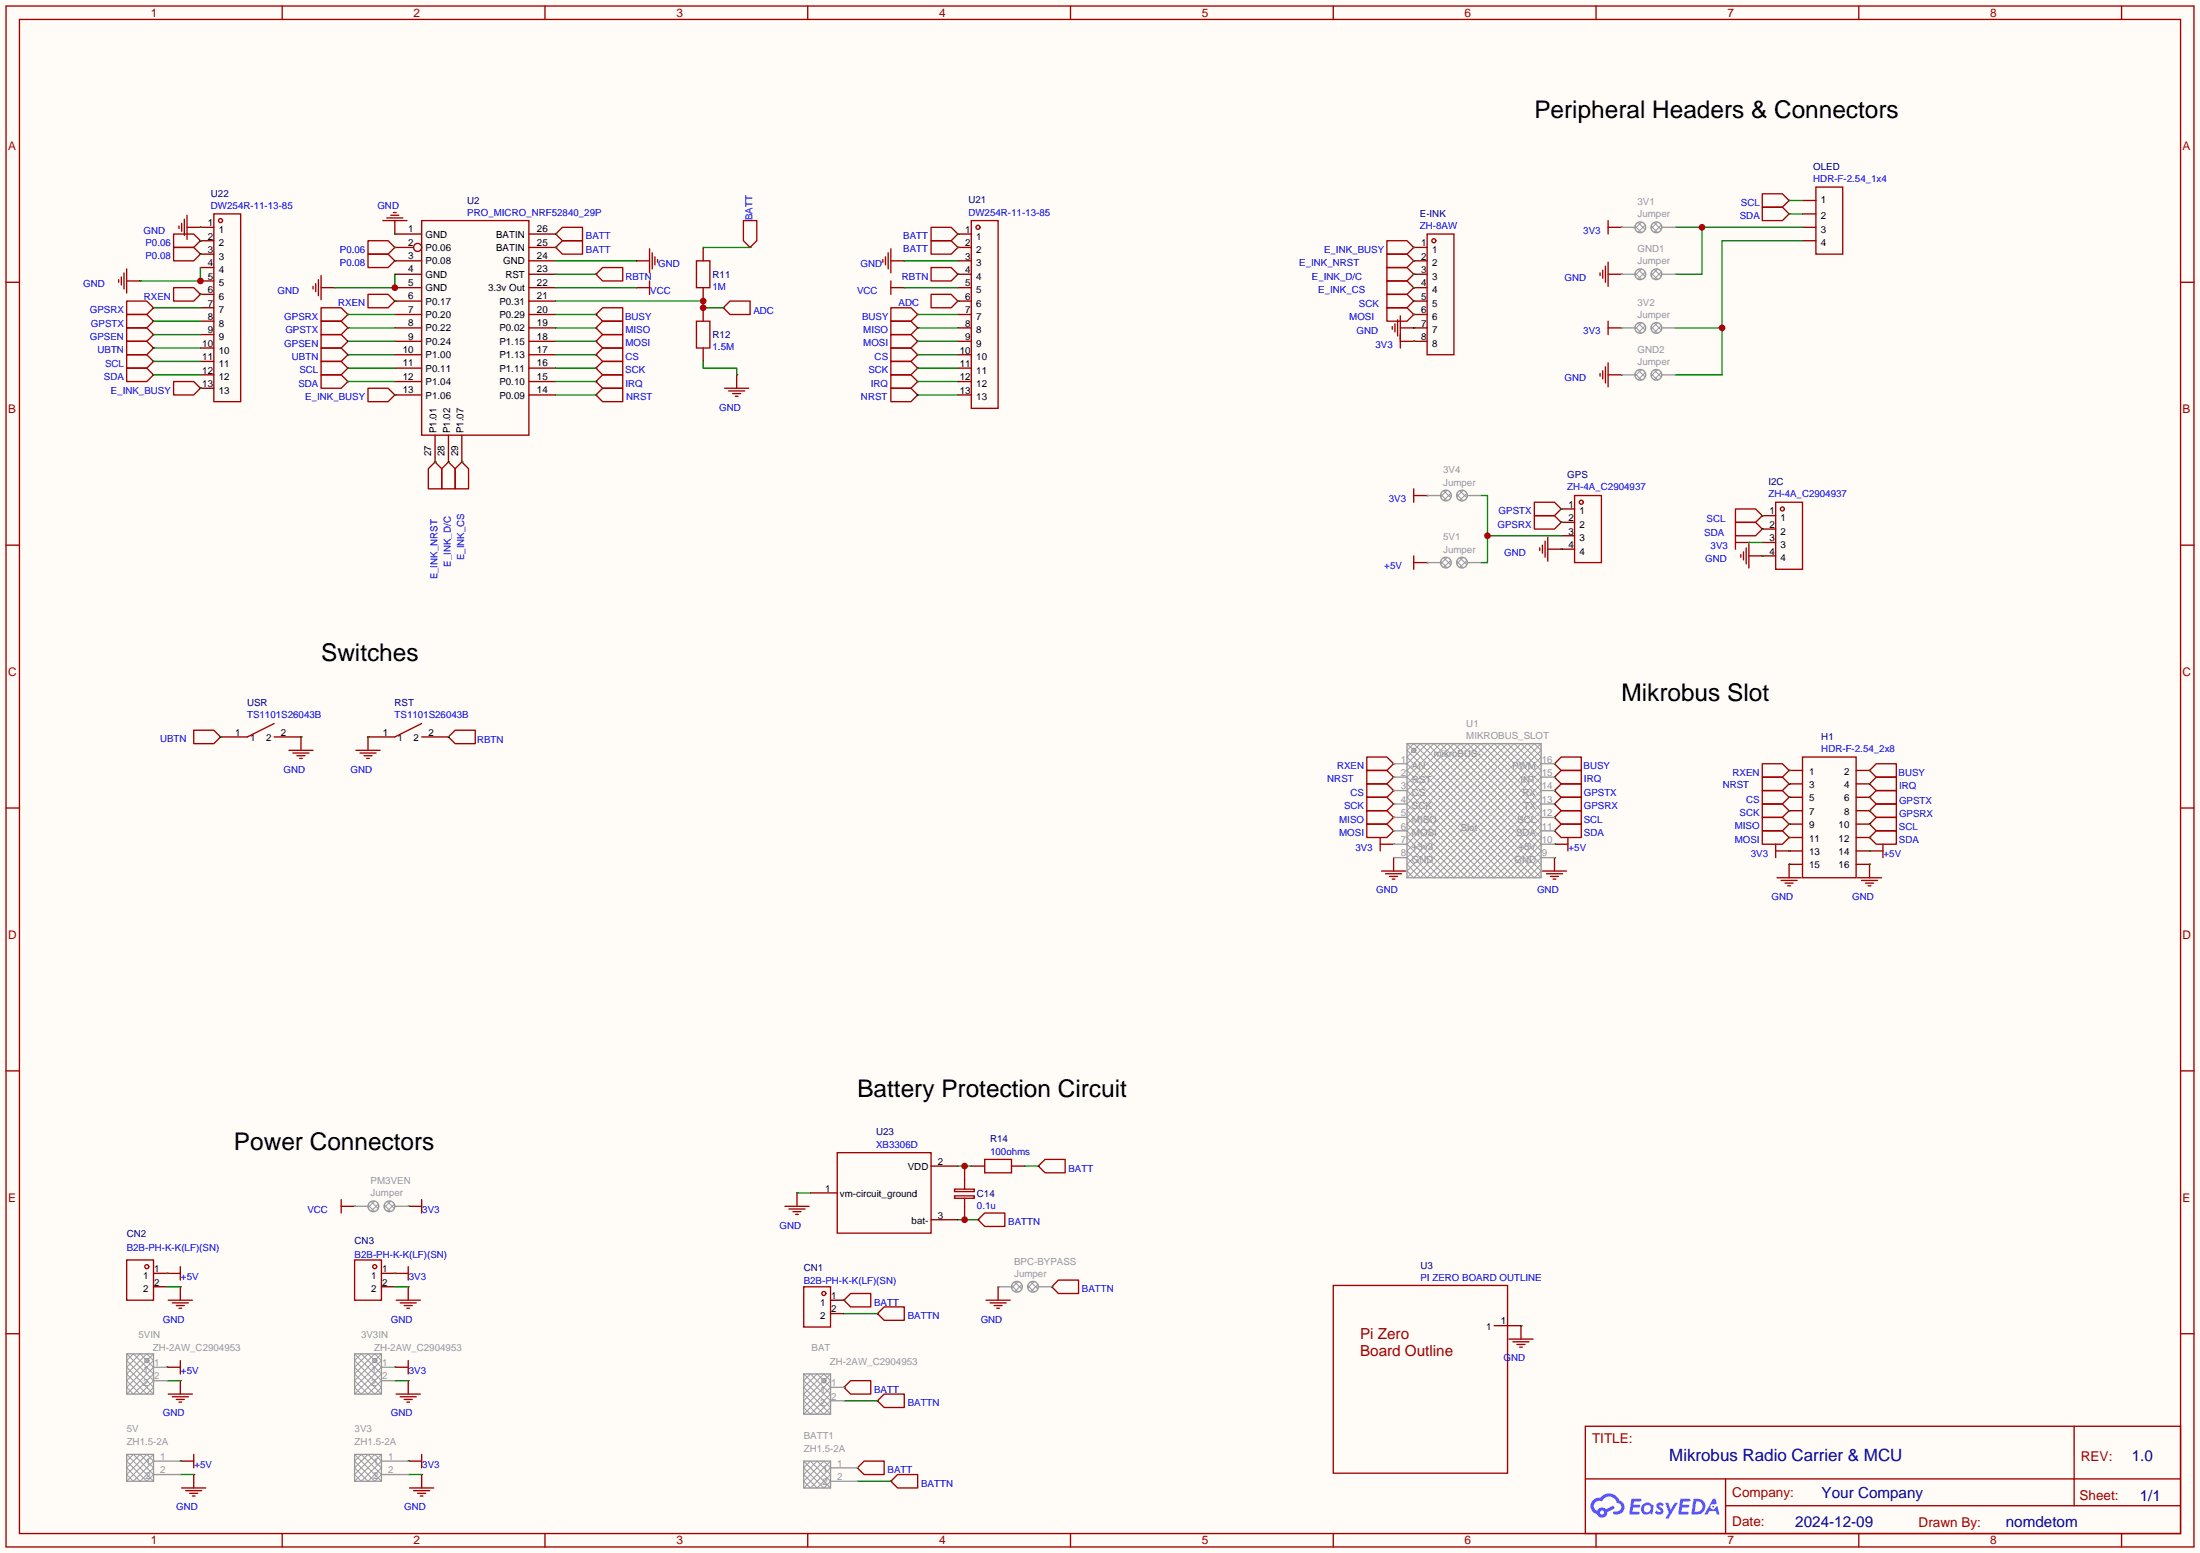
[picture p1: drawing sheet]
<svg xmlns="http://www.w3.org/2000/svg" width="417mm" height="294mm" viewBox="0 0 417 294" stroke-linecap="round" stroke-linejoin="round" font-family="sans-serif">
<path d="M0 0h416.8v294.1h-416.8z" fill="#fffcf7"/>
<g fill="none" stroke="#a10000" stroke-width=".25">
<path d="M1.1 1.1h414.6v291.9h-414.6zM3.7 3.7h409.4v286.7h-409.4zM53.5 1.1v2.6M103.3 1.1v2.6M153 1.1v2.6M202.8 1.1v2.6M252.6 1.1v2.6M302.4 1.1v2.6M352.2 1.1v2.6M402 1.1v2.6M1.1 53.5h2.6M413.1 53.5h2.6"/>
<path d="M1.1 103.3h2.6M413.1 103.3h2.6M1.1 153h2.6M413.1 153h2.6M1.1 202.8h2.6M413.1 202.8h2.6M1.1 252.6h2.6M413.1 252.6h2.6M300.4 270.1h112.7v20.3h-112.7zM393 270.1v15.1M53.5 290.4v2.6M103.3 290.4v2.6"/>
<path d="M153 290.4v2.6M202.8 290.4v2.6M252.6 290.4v2.6M300.4 280.1h112.6M302.4 290.4v2.6M326.9 285.2h86.1M326.9 280.1v10.2M352.2 290.4v2.6M402 290.4v2.6"/>
</g>
<g fill="#5487ff">
<path d="M314 284.7l.5-.1 .4 .1 .3 .2-.2 .4a.33 .33 0 0 0-.3-.2 .33 .33 0 0 0-.3 .1v.1a.86 .86 0 0 1 .7 .6 .86 .86 0 0 1-.3 .9l-.7 .1-.6-.4 .4-.4 .5 .3 .2-.1v-.2a.88 .88 0 0 1-.6-1.4z"/>
<path d="M315.5 284.6h.6l.4 1.3 .8-1.3h.6l-1.8 3h-.6l.7-1.1z"/>
<path d="M309.1 283.8h1.6l.3 .2-.1 .3-1.3 .1-.1 .6h1.1l.2 .3-.3 .2h-1.1l-.1 .8h1.2l.2 .3-.2 .2h-1.8z"/>
<path d="M318.4 283.8h1.6l.3 .2-.1 .3-1.3 .1-.1 .6h1.1l.2 .3-.3 .2h-1.1l-.1 .8h1.2l.1 .3-.1 .2h-1.9z"/>
<path d="M324.5 283.9h.5l.3 .8-.5 .3a.5 .5 0 0 0-.7 .2 .5 .5 0 0 0 .3 .7 .5 .5 0 0 0 .6-.5l.4-.2 .4 1.6h-.6l-.1-.6h-1.2l-.4 .6h-.6z"/>
<path d="M320.9 283.8l-.5 3h1a1.51 1.51 0 0 0 1.7-1.5 1.51 1.51 0 0 0-1.8-1.5zM321.4 284.4a1 1 0 0 1 1.1 1 1 1 0 0 1-1.2 .9h-.2z"/>
<path d="M311.3 284.9a1.11 1.11 0 0 0-.2 1.5 1.11 1.11 0 0 0 1.5 .3l.5 .1 .2-1.6-.1-.2h-.3a1.02 1.02 0 0 0-1.6-.1zM311.4 285.7a.67 .67 0 0 1 1.3 0 .67 .67 0 0 1-1.3 0z"/>
<path d="M301.8 284.1a1.58 1.58 0 0 0 .8 2.7 1.01 1.01 0 0 0 1.1 .6 1.01 1.01 0 0 0 .8-1l1.5-.7-.4-.6-1.3 .7a1.03 1.03 0 0 0-1.7 .3 1 1 0 0 1-.5-1.3 1 1 0 0 1 1.4-.4 1.49 1.49 0 0 1 1.5-.9 1.49 1.49 0 0 1 1.4 1.2 .82 .82 0 0 1 .7 1 .82 .82 0 0 1-1.2 .5 .31 .31 0 0 0-.3 .3 .31 .31 0 0 0 .3 .3 1.43 1.43 0 0 0 1.8-.9 1.43 1.43 0 0 0-.9-1.8 2.09 2.09 0 0 0-3.6-.4l-.9 .1zM303.1 286.5a.4 .4 0 0 1 .8 0 .4 .4 0 0 1-.8 0z"/>
<circle cx="324.6" cy="285.4" r=".19"/>
</g>
<g fill="none" stroke="#a10000" stroke-width=".25">
<path d="M333.9 36.7h3.8l1.3 1.3-1.3 1.2h-3.8zM333.9 39.2h3.8l1.3 1.3-1.3 1.3h-3.8zM344 35.4h5.1v12.7h-5.1zM22.5 53v.5M23 52.5v1.5M23.5 51.7v3M24 59.6h3.8l1.3 1.2-1.3 1.3h-3.8zM24 57h3.8l1.3 1.3-1.3 1.3h-3.8zM24 53.2h2.5M24 50.9v4.6M32.9 54.5h3.8l1.3 1.3-1.3 1.2h-3.8zM32.9 46.9h3.8l1.3 1.2-1.3 1.3h-3.8z"/>
<path d="M32.9 44.3h3.8l1.3 1.3-1.3 1.3h-3.8zM33.9 42.8v.5M34.4 42.3v1.5M34.9 41.5v3.1M35.4 43.1h2.6M35.4 40.8v4.5M40.5 40.5h5.1v35.6h-5.1zM59.3 54.2v.5M59.8 53.7v1.5M60.3 53v3M60.8 58.3h3.8l1.3 1.3-1.3 1.2h-3.8zM60.8 54.5h2.6"/>
<path d="M60.8 52.2v4.6M69.7 45.6h3.8l1.3 1.3-1.3 1.2h-3.8zM69.7 48.1h3.8l1.3 1.3-1.3 1.3h-3.8zM69.7 55.8h3.8l1.3 1.2-1.3 1.3h-3.8zM72.5 41.8h4.6M73.3 41.3h3M74 40.8h1.6M74.5 40.3h.6M74.8 41.8v2.5M79.9 41.8h20.3v40.6h-20.3zM105.3 44.3l1.3-1.2h3.8v2.5h-3.8zM106.6 45.6h3.8v2.5h-3.8l-1.3-1.2z"/>
<path d="M112.9 51.9l1.3-1.2h3.8v2.5h-3.8zM114.2 58.3h3.8v2.5h-3.8l-1.3-1.2zM120.5 54.5h2.6M120.5 49.4h2.6M123.1 47.1v4.6M123.1 53.2v2.6M123.6 47.9v3M124.1 48.6v1.6M124.6 49.1v.6M132 49.4h2.5v5.1h-2.5zM137 58.3l1.3-1.3h3.8v2.6h-3.8zM140.8 41.8h2.6v3.8l-1.3 1.3-1.3-1.3z"/>
<path d="M167.3 49.1v.6M167.8 48.6v1.6M168.3 47.9v3M168.8 58.3h3.8l1.3 1.3-1.3 1.2h-3.8zM168.8 54.5h2.5M168.8 47.1v4.6M168.8 53.2v2.6M168.8 49.4h2.5M176.4 55.8h3.8l1.3 1.2-1.3 1.3h-3.8zM176.4 45.6h3.8l1.3 1.3-1.3 1.2h-3.8zM176.4 50.7h3.8l1.3 1.2-1.3 1.3h-3.8zM176.4 43.1h3.8l1.3 1.2-1.3 1.3h-3.8z"/>
<path d="M184 41.8h5.1v35.5h-5.1zM262.8 45.6h3.8l1.2 1.3-1.2 1.2h-3.8zM262.8 48.1h3.8l1.2 1.3-1.2 1.3h-3.8zM262.8 50.7h3.8l1.2 1.2-1.2 1.3h-3.8zM262.8 53.2h3.8l1.2 1.3-1.2 1.3h-3.8zM262.8 55.8h3.8l1.2 1.2-1.2 1.3h-3.8zM262.8 58.3h3.8l1.2 1.3-1.2 1.2h-3.8zM265.3 59.8v6.1M270.4 44.3h5.1v22.9h-5.1zM303.1 51.7v.5M303.7 51.2v1.5M304.2 50.4v3.1"/>
<path d="M304.7 43.1h2.5M304.7 41.8v2.5M304.7 49.7v4.5M304.7 51.9h2.5M24 62.1h3.8l1.3 1.3-1.3 1.2h-3.8zM24 64.6h3.8l1.3 1.3-1.3 1.3h-3.8zM24 67.2h3.8l1.3 1.3-1.3 1.2h-3.8zM24 69.7h3.8l1.3 1.3-1.3 1.3h-3.8zM32.9 72.3h3.8l1.3 1.2-1.3 1.3h-3.8zM60.8 71h3.8l1.3 1.3-1.3 1.2h-3.8zM60.8 68.5h3.8l1.3 1.2-1.3 1.3h-3.8zM60.8 65.9h3.8l1.3 1.3-1.3 1.3h-3.8z"/>
<path d="M60.8 63.4h3.8l1.3 1.2-1.3 1.3h-3.8zM60.8 60.8h3.8l1.3 1.3-1.3 1.3h-3.8zM69.7 73.5h3.8l1.3 1.3-1.3 1.3h-3.8zM112.9 67.2l1.3-1.3h3.8v2.6h-3.8zM112.9 64.6l1.3-1.2h3.8v2.5h-3.8zM112.9 69.7l1.3-1.2h3.8v2.5h-3.8zM114.2 71h3.8v2.5h-3.8l-1.3-1.2zM114.2 73.5h3.8v2.6h-3.8l-1.3-1.3zM114.2 60.8h3.8v2.6h-3.8l-1.3-1.3zM132 60.8h2.5v5.1h-2.5zM137.3 73.5h4.6M138 74h3.1"/>
<path d="M138.8 74.5h1.5M139.3 75.1h.5M139.6 71v2.5M168.8 68.5h3.8l1.3 1.2-1.3 1.3h-3.8zM168.8 60.8h3.8l1.3 1.3-1.3 1.3h-3.8zM168.8 63.4h3.8l1.3 1.2-1.3 1.3h-3.8zM168.8 65.9h3.8l1.3 1.3-1.3 1.3h-3.8zM168.8 73.5h3.8l1.3 1.3-1.3 1.3h-3.8zM168.8 71h3.8l1.3 1.3-1.3 1.2h-3.8zM263.8 61.8v.6M264.3 61.3v1.6M264.8 60.6v3"/>
<path d="M265.3 64.6h2.5M265.3 62.1h2.5M303.1 70.7v.5M303.7 70.2v1.6M304.2 69.5v3M304.7 62.1h2.5M304.7 71h2.5M304.7 60.8v2.6M304.7 68.7v4.6M81.2 88.8l1.2-1.3 1.3 1.3v3.8h-2.5zM83.7 88.8l1.3-1.3 1.2 1.3v3.8h-2.5zM86.2 88.8l1.3-1.3 1.3 1.3v3.8h-2.6z"/>
<path d="M267.8 93.9h2.6M267.8 92.6v2.5M290.7 95.1h3.8l1.3 1.3-1.3 1.3h-3.8zM290.7 97.7h3.8l1.3 1.2-1.3 1.3h-3.8zM298.3 93.9h5.1v12.7h-5.1zM328.8 98.9h3.8l1.3 1.3-1.3 1.3h-3.8zM328.8 96.4h3.8l1.3 1.3-1.3 1.2h-3.8zM336.4 95.1h5.1v12.7h-5.1zM267.8 105.3v2.5M267.8 106.6h2.6M291.7 103.8v.5M292.2 103.3v1.5"/>
<path d="M292.7 102.5v3M293.2 104h2.6M293.2 101.7v4.6M328.8 102.7h2.5M328.8 101.5v2.5M329.8 105v.5M330.3 104.5v1.5M330.8 103.8v3M331.3 105.3h2.6M331.3 103v4.6M36.7 138.3h3.8l1.3 1.3-1.3 1.2h-3.8zM51.9 137l-5 2.6"/>
<path d="M57 139.6v2.5M69.7 139.6v2.5M79.9 137l-5.1 2.6M85 139.6l1.2-1.3h3.8v2.5h-3.8zM54.7 142.1h4.6M55.5 142.6h3M56.3 143.1h1.5M56.8 143.6h.5M67.4 142.1h4.6M68.2 142.6h3M69 143.1h1.5M69.5 143.6h.5"/>
<path d="M259 143.4h3.8l1.2 1.3-1.2 1.2h-3.8zM259 145.9h3.8l1.2 1.3-1.2 1.3h-3.8zM259 148.5h3.8l1.2 1.2-1.2 1.3h-3.8zM259 156.1h3.8l1.2 1.3-1.2 1.2h-3.8zM259 153.5h3.8l1.2 1.3-1.2 1.3h-3.8zM259 151h3.8l1.2 1.3-1.2 1.2h-3.8zM261.5 159.9h2.5M261.5 158.6v2.6M294.5 159.9h2.6M295.8 148.5h3.8v2.5h-3.8l-1.3-1.3zM295.8 151h3.8v2.5h-3.8l-1.3-1.2zM295.8 153.5h3.8v2.6h-3.8l-1.3-1.3z"/>
<path d="M295.8 156.1h3.8v2.5h-3.8l-1.3-1.2zM295.8 143.4h3.8v2.5h-3.8l-1.3-1.2zM295.8 145.9h3.8v2.6h-3.8l-1.3-1.3zM297.1 158.6v2.6M333.9 147.2h3.8l1.3 1.3-1.3 1.2h-3.8zM333.9 149.7h3.8l1.3 1.3-1.3 1.3h-3.8zM333.9 157.4h3.8l1.3 1.2-1.3 1.3h-3.8zM333.9 154.8h3.8l1.3 1.3-1.3 1.3h-3.8zM333.9 152.3h3.8l1.3 1.2-1.3 1.3h-3.8zM333.9 144.7h3.8l1.3 1.2-1.3 1.3h-3.8zM336.4 159.9v2.5M341.5 143.4h10.2v22.8h-10.2z"/>
<path d="M354.2 145.9l1.3-1.2h3.8v2.5h-3.8zM354.2 148.5l1.3-1.3h3.8v2.5h-3.8zM354.2 156.1l1.3-1.3h3.8v2.6h-3.8zM354.2 158.6l1.3-1.2h3.8v2.5h-3.8zM354.2 153.5l1.3-1.2h3.8v2.5h-3.8zM354.2 151l1.3-1.3h3.8v2.6h-3.8zM356.7 159.9v2.5M261.7 165h4.6M262.5 165.5h3.1M263.3 166h1.5M263.8 166.5h.5M264 162.4v2.6"/>
<path d="M292.2 165h4.6M293 165.5h3M293.8 166h1.5M294.3 166.5h.5M294.5 162.4v2.6M336.4 161.2h2.6M336.7 166.2h4.5M337.4 166.8h3.1M338.2 167.3h1.5M338.7 167.8h.5M339 163.7v2.5M351.9 166.2h4.6"/>
<path d="M352.7 166.8h3M353.4 167.3h1.6M353.9 167.8h.6M354.2 161.2h2.5M354.2 163.7v2.5M158.6 218.3h17.8v15.3h-17.8zM186.6 219.6h5v2.5h-5zM198 219.6h3.8v2.5h-3.8l-1.3-1.2zM64.6 228.5h2.6M64.6 227.2v2.5M77.3 228.5h2.6M79.9 227.2v2.5"/>
<path d="M148.7 228.5h4.6M149.5 229h3M150.2 229.5h1.6M150.7 230h.6M151 225.9v2.6M180.8 225.2h3.8v.5h-3.8zM180.8 226.5h3.8v.4h-3.8zM182.8 223.4v1.8M182.8 226.9v1.6M185.3 231l1.3-1.3h3.8v2.6h-3.8zM31.6 259h2.6M34.2 257.7v2.5"/>
<path d="M74.8 259h2.5M77.3 257.7v2.5M186.8 246.3h4.6M187.6 246.8h3M188.3 247.3h1.6M188.8 247.8h.6M189.1 243.7v2.6M200.5 242.4h3.8v2.6h-3.8l-1.2-1.3zM252.6 243.5h33v35.5h-33zM285.9 253.6h4.5M286.6 254.1h3.1M287.4 254.6h1.5"/>
<path d="M287.9 255.1h.5M288.2 251.1v2.5M31.9 264h4.5M32.6 264.5h3.1M33.4 265h1.5M33.9 265.6h.5M34.2 276.7h2.5M34.2 261.5v2.5M36.7 275.5v2.5M36.7 279.3v2.5M75.1 264h4.5M75.8 264.5h3.1"/>
<path d="M76.6 265h1.5M77.1 265.6h.5M77.3 276.7h2.6M77.3 261.5v2.5M79.9 275.5v2.5M79.9 279.3v2.5M159.9 262.8l1.3-1.3h3.8v2.5h-3.8zM162.4 278l1.3-1.3h3.8v2.6h-3.8zM166.2 265.3l1.3-1.3h3.8v2.6h-3.8zM34.4 281.8h4.6M35.2 282.3h3M35.9 282.8h1.6"/>
<path d="M36.4 283.3h.6M77.6 281.8h4.6M78.4 282.3h3M79.1 282.8h1.5M79.6 283.3h.5M168.8 280.5l1.3-1.2h3.8v2.5h-3.8z"/>
<circle cx="41.8" cy="41.8" r=".38"/>
<circle cx="185.3" cy="43.1" r=".38"/>
<circle cx="271.7" cy="45.6" r=".38"/>
<circle cx="299.6" cy="95.1" r=".38"/>
<circle cx="337.7" cy="96.4" r=".38"/>
</g>
<g fill="none" stroke="#870000" stroke-width=".25">
<path d="M339 38h.1M341.5 38h2.5M26.5 53.2h.1M29.1 58.3h.1M38 55.8h.1M38 48.1h.1M38 45.6h.1M38 43.1h.1M38 43.1h2.5M38 45.6h2.5M38 48.1h2.5M38 50.7h2.5"/>
<path d="M38 53.2h2.5M38 55.8h2.5M38 58.3h2.5M63.4 54.5h.1M65.9 59.6h.1M74.8 46.9h.1M74.8 49.4h.1M74.8 57h.1M74.8 44.3h.1M74.8 44.3h5.1M74.8 46.9h3.6M74.8 49.4h5.1"/>
<path d="M74.8 51.9h5.1M74.8 54.5h5.1M74.8 57h5.1M74.8 59.6h5.1M100.2 44.3h5.1M100.2 46.9h5.1M100.2 49.4h5.1M100.2 51.9h5.1M100.2 54.5h5.1M100.2 57h5.1M100.2 59.6h5.1M105.3 46.9h.1"/>
<path d="M105.3 44.3h.1M112.9 51.9h.1M112.9 59.6h.1M120.5 54.5h.1M120.5 49.4h.1M133.2 46.9v2.5M133.2 54.5v2.5M133.2 58.3v2.5M137 58.3h.1M142.1 46.9h.1M171.3 54.5h.1M171.3 49.4h.1"/>
<path d="M173.9 59.6h.1M181.5 57h.1M181.5 46.9h.1M181.5 51.9h.1M181.5 44.3h.1M181.5 44.3h2.5M181.5 46.9h2.5M181.5 49.4h2.5M181.5 51.9h2.5M181.5 54.5h2.5M181.5 57h2.5M181.5 59.6h2.5"/>
<path d="M267.8 46.9h.1M267.8 49.4h.1M267.8 51.9h.1M267.8 54.5h.1M267.8 57h.1M267.8 59.6h.1M267.8 46.9h2.6M267.8 49.4h2.6M267.8 51.9h2.6M267.8 54.5h2.6M267.8 57h2.6M267.8 59.6h2.6"/>
<path d="M307.2 51.9h.1M307.2 43.1h.1M339 40.5h.1M341.5 43.1h2.5M341.5 45.6h2.5M341.5 40.5h2.5M29.1 60.8h.1M29.1 63.4h.1M29.1 65.9h.1M29.1 68.5h.1M29.1 71h.1M38 73.5h.1"/>
<path d="M38 60.8h2.5M38 63.4h2.5M38 65.9h2.5M38 68.5h2.5M38 71h2.5M38 73.5h2.5M65.9 72.3h.1M65.9 69.7h.1M65.9 67.2h.1M65.9 64.6h.1M65.9 62.1h.1M74.8 74.8h.1"/>
<path d="M74.8 62.1h5.1M74.8 64.6h5.1M74.8 67.2h5.1M74.8 69.7h5.1M74.8 72.3h5.1M74.8 74.8h5.1M100.2 62.1h5.1M100.2 64.6h5.1M100.2 67.2h5.1M100.2 69.7h5.1M100.2 72.3h5.1M100.2 74.8h5.1"/>
<path d="M112.9 72.3h.1M112.9 74.8h.1M112.9 67.2h.1M112.9 64.6h.1M112.9 62.1h.1M112.9 69.7h.1M133.2 65.9v2.6M139.6 71h.1M173.9 69.7h.1M173.9 62.1h.1M173.9 64.6h.1M173.9 67.2h.1"/>
<path d="M173.9 74.8h.1M173.9 72.3h.1M181.5 62.1h2.5M181.5 64.6h2.5M181.5 67.2h2.5M181.5 69.7h2.5M181.5 72.3h2.5M181.5 74.8h2.5M267.8 64.6h.1M267.8 62.1h.1M267.8 62.1h2.6M267.8 64.6h2.6"/>
<path d="M307.2 71h.1M307.2 62.1h.1M82.4 87.5h.1M82.4 82.4v5.1M85 87.5h.1M85 82.4v5.1M87.5 87.5h.1M87.5 82.4v5.1M270.4 93.9h.1M295.8 96.4h.1M295.8 98.9h.1M295.8 96.4h2.5"/>
<path d="M295.8 98.9h2.5M333.9 97.7h.1M333.9 97.7h2.5M270.4 106.6h.1M295.8 104h.1M295.8 101.5h2.5M295.8 104h2.5M331.3 102.7h.1M333.9 105.3h.1M333.9 100.2h.1M333.9 100.2h2.5M333.9 102.7h2.5"/>
<path d="M333.9 105.3h2.5M41.8 139.6h.1M41.8 139.6h5.1M51.9 139.6h5.1M57 139.6h.1M69.7 139.6h.1M69.7 139.6h5.1M79.9 139.6h5.1M85 139.6h.1M264 144.7h.1M264 147.2h.1M264 149.7h.1"/>
<path d="M264 157.4h.1M264 154.8h.1M264 152.3h.1M264 159.9h.1M294.5 149.7h.1M294.5 152.3h.1M294.5 154.8h.1M294.5 157.4h.1M294.5 159.9h.1M294.5 144.7h.1M294.5 147.2h.1M339 148.5h.1"/>
<path d="M339 151h.1M339 158.6h.1M339 156.1h.1M339 153.5h.1M339 145.9h.1M339 145.9h2.5M339 148.5h2.5M339 151h2.5M339 153.5h2.5M339 156.1h2.5M339 158.6h2.5M351.7 145.9h2.5"/>
<path d="M351.7 148.5h2.5M351.7 151h2.5M351.7 153.5h2.5M351.7 156.1h2.5M351.7 158.6h2.5M354.2 145.9h.1M354.2 148.5h.1M354.2 156.1h.1M354.2 158.6h.1M354.2 153.5h.1M354.2 151h.1M264 162.4h.1"/>
<path d="M294.5 162.4h.1M339 163.7h.1M339 161.2h.1M339 161.2h2.5M339 163.7h2.5M351.7 161.2h2.5M351.7 163.7h2.5M354.2 161.2h.1M354.2 163.7h.1M67.2 228.5h.1M77.3 228.5h.1M151 225.9h.1"/>
<path d="M153.5 225.9h5.1M176.4 220.9h5.1M176.4 231h5.1M182.8 220.9v2.5M182.8 228.5v2.5M184 220.9h2.6M185.3 231h.1M191.6 220.9h2.6M196.7 220.9h.1M31.6 259h.1M74.8 259h.1M189.1 243.7h.1"/>
<path d="M199.3 243.7h.1M283.1 251.1h5.1M288.2 251.1h.1M34.2 276.7h.1M34.2 261.5h.1M36.7 279.3h.1M77.3 276.7h.1M77.3 261.5h.1M79.9 279.3h.1M159.9 262.8h.1M162.4 278h.1M166.2 265.3h.1"/>
<path d="M168.8 280.5h.1"/>
<circle cx="79.1" cy="46.9" r=".76"/>
</g>
<path d="M29.1 58.3h8.9M38 50.7v2.5h-11.5M29.1 71h8.9M29.1 68.5h8.9M29.1 65.9h8.9M29.1 63.4h8.9M29.1 60.8h8.9" fill="none" stroke="#008700" stroke-width=".25"/>
<circle cx="38" cy="53.2" r=".63" fill="#c00"/>
<path d="M74.8 51.9v2.6h-11.4M171.3 54.5h10.2M171.3 49.4h10.2M173.9 59.6h7.6M173.9 62.1h7.6M173.9 64.6h7.6M173.9 69.7h7.6M173.9 67.2h7.6M173.9 72.3h7.6M173.9 74.8h7.6" fill="none" stroke="#008700" stroke-width=".25"/>
<circle cx="74.8" cy="54.5" r=".63" fill="#c00"/>
<path d="M65.9 59.6h8.9M105.3 46.9h.1M105.3 57h27.9v1.3h3.8M65.9 62.1h8.9M65.9 64.6h8.9M65.9 67.2h8.9M65.9 69.7h8.9M65.9 72.3h8.9" fill="none" stroke="#008700" stroke-width=".25"/>
<g fill="#c00">
<circle cx="133.2" cy="57" r=".63"/>
<circle cx="133.2" cy="58.3" r=".63"/>
</g>
<g fill="none" stroke="#008700" stroke-width=".25">
<path d="M105.3 51.9h7.6M105.3 59.6h7.6M105.3 49.4h15.2M105.3 54.5h15.2M133.2 46.9h8.9M317.4 43.1h24.1M322.5 43.1v8.8h-5.1M105.3 74.8h7.6M105.3 72.3h7.6M105.3 67.2h7.6M105.3 69.7h7.6M105.3 64.6h7.6"/>
<path d="M105.3 62.1h7.6M133.2 68.5v1.2h6.4v1.3"/>
</g>
<circle cx="322.5" cy="43.1" r=".63" fill="#c00"/>
<path d="M341.5 45.6h-15.2v25.4h-8.9M317.4 62.1h8.9" fill="none" stroke="#008700" stroke-width=".25"/>
<circle cx="326.3" cy="62.1" r=".63" fill="#c00"/>
<path d="M280.5 93.9h1.3v12.7h-1.3M281.8 101.5h14" fill="none" stroke="#008700" stroke-width=".25"/>
<circle cx="281.8" cy="101.5" r=".63" fill="#c00"/>
<path d="M151 225.9h2.5M181.5 231h3.8M194.2 220.9h2.5M31.6 261.5h2.6M34.2 279.3h2.5M74.8 261.5h2.5M77.3 279.3h2.6M159.9 265.3h6.3M162.4 280.5h6.4" fill="none" stroke="#008700" stroke-width=".25"/>
<circle cx="182.8" cy="231" r=".63" fill="#c00"/>
<path d="M181.5 220.9h2.5" fill="none" stroke="#008700" stroke-width=".25"/>
<circle cx="182.8" cy="220.9" r=".63" fill="#c00"/>
<g fill="none" stroke="#008700" stroke-width=".25">
<path d="M339 38h2.5M38 55.8h.1M38 48.1h.1M38 45.6h.1M38 43.1h.1M74.8 46.9h.1M74.8 49.4h.1M74.8 57h.1M74.8 44.3h.1M105.3 44.3h.1M181.5 57h.1M181.5 46.9h.1"/>
<path d="M181.5 51.9h.1M181.5 44.3h.1M267.8 46.9h.1M267.8 49.4h.1M267.8 51.9h.1M267.8 54.5h.1M267.8 57h.1M267.8 59.6h.1M307.2 43.1h.1M307.2 51.9h.1M339 40.5h2.5M38 73.5h.1"/>
<path d="M74.8 74.8h.1M267.8 62.1h.1M267.8 64.6h.1M307.2 62.1h.1M307.2 71h.1M82.4 87.5h.1M85 87.5h.1M87.5 87.5h.1M270.4 93.9h.1M295.8 96.4h.1M295.8 98.9h.1M333.9 97.7h.1"/>
<path d="M270.4 106.6h.1M295.8 104h.1M331.3 102.7h2.6M333.9 100.2h.1M333.9 105.3h.1M41.8 139.6h.1M57 139.6h.1M69.7 139.6h.1M85 139.6h.1M264 144.7h.1M264 147.2h.1M264 149.7h.1"/>
<path d="M264 157.4h.1M264 154.8h.1M264 152.3h.1M264 159.9h.1M294.5 149.7h.1M294.5 152.3h.1M294.5 154.8h.1M294.5 157.4h.1M294.5 159.9h.1M294.5 144.7h.1M294.5 147.2h.1M339 145.9h.1"/>
<path d="M339 148.5h.1M339 151h.1M339 153.5h.1M339 156.1h.1M339 158.6h.1M354.2 145.9h.1M354.2 148.5h.1M354.2 151h.1M354.2 153.5h.1M354.2 156.1h.1M354.2 158.6h.1M264 162.4h.1"/>
<path d="M294.5 162.4h.1M339 161.2h.1M339 163.7h.1M354.2 161.2h.1M354.2 163.7h.1M67.2 228.5h.1M77.3 228.5h.1M31.6 259h.1M31.6 241.2h.1M31.6 243.7h2.6M74.8 259h.1M74.8 241.2h.1"/>
<path d="M74.8 243.7h2.5M159.9 246.3h.1M159.9 248.8h6.3M189.1 243.7h.1M199.3 243.7h.1M288.2 251.1h.1M34.2 276.7h.1M77.3 276.7h.1M159.9 262.8h.1M162.4 278h.1"/>
</g>
<g fill="none" stroke="#a10000" stroke-width=".25">
<path d="M24 238.6h5.1v7.7h-5.1zM34.2 239.9v2.5M67.2 238.6h5.1v7.7h-5.1zM77.3 239.9v2.5M31.6 241.2h2.6M31.9 246.3h4.5M32.6 246.8h3.1M33.4 247.3h1.5M33.9 247.8h.5M34.2 243.7v2.6M74.8 241.2h2.5M75.1 246.3h4.5"/>
<path d="M75.8 246.8h3.1M76.6 247.3h1.5M77.1 247.8h.5M77.3 243.7v2.6M152.3 243.7h5.1v7.6h-5.1zM159.9 246.3l1.3-1.3h3.8v2.5h-3.8zM166.2 248.8l1.3-1.3h3.8v2.6h-3.8z"/>
<circle cx="27.8" cy="239.9" r=".38"/>
<circle cx="71" cy="239.9" r=".38"/>
<circle cx="156.1" cy="245" r=".38"/>
</g>
<path d="M29.1 241.2h2.5M29.1 243.7h2.5M31.6 241.2h.1M34.2 243.7h.1M72.3 241.2h2.5M72.3 243.7h2.5M74.8 241.2h.1M77.3 243.7h.1M157.4 246.3h2.5M157.4 248.8h2.5M159.9 246.3h.1M166.2 248.8h.1" fill="none" stroke="#870000" stroke-width=".25"/>
<g fill="none" stroke="#999" stroke-width=".25">
<path d="M307.2 43.1h2.6M307.2 51.9h2.6M314.8 43.1h2.6M314.8 51.9h2.6M307.2 62.1h2.6M307.2 71h2.6M314.8 62.1h2.6M314.8 71h2.6M270.4 93.9h2.5M278 93.9h2.5M270.4 106.6h2.5M278 106.6h2.5"/>
<path d="M264 144.7h2.6M264 147.2h2.6M264 149.7h2.6M264 152.3h2.6M264 154.8h2.6M264 157.4h2.6M264 159.9h2.6M266.6 140.8h25.4v25.4h-25.4zM292 144.7h2.5M292 147.2h2.5M292 149.7h2.5M292 152.3h2.5"/>
<path d="M292 154.8h2.5M292 157.4h2.5M292 159.9h2.5M264 162.4h2.6M292 162.4h2.5M67.2 228.5h2.5M74.8 228.5h2.5M24 256.4h5.1v7.6h-5.1zM29.1 259h2.5M67.2 256.4h5.1v7.6h-5.1zM72.3 259h2.5M189.1 243.7h2.5"/>
<path d="M196.7 243.7h2.6M24 275.5h5.1v5h-5.1zM29.1 276.7h5.1M29.1 279.3h5.1M29.1 261.5h2.5M67.2 275.5h5.1v5h-5.1zM72.3 276.7h5M72.3 279.3h5M72.3 261.5h2.5M152.3 260.2h5.1v7.6h-5.1zM152.3 276.7h5.1v5.1h-5.1zM157.4 262.8h2.5"/>
<path d="M157.4 265.3h2.5M157.4 278h5M157.4 280.5h5"/>
<circle cx="310.8" cy="51.9" r="1.02"/>
<circle cx="310.8" cy="43.1" r="1.02"/>
<circle cx="313.8" cy="51.9" r="1.02"/>
<circle cx="313.8" cy="43.1" r="1.02"/>
<circle cx="310.8" cy="71" r="1.02"/>
<circle cx="310.8" cy="62.1" r="1.02"/>
<circle cx="313.8" cy="71" r="1.02"/>
<circle cx="313.8" cy="62.1" r="1.02"/>
<circle cx="273.9" cy="93.9" r="1.02"/>
<circle cx="277" cy="93.9" r="1.02"/>
<circle cx="273.9" cy="106.6" r="1.02"/>
<circle cx="277" cy="106.6" r="1.02"/>
<circle cx="267.8" cy="142.1" r=".38"/>
<circle cx="70.7" cy="228.5" r="1.02"/>
<circle cx="73.8" cy="228.5" r="1.02"/>
<circle cx="27.8" cy="257.7" r=".38"/>
<circle cx="71" cy="257.7" r=".38"/>
<circle cx="192.7" cy="243.7" r="1.02"/>
<circle cx="195.7" cy="243.7" r="1.02"/>
<circle cx="156.1" cy="261.5" r=".38"/>
</g>
<g fill="none" stroke="#999" stroke-width=".19">
<path d="M309.8 42.8l1.2 1.2M309.8 51.7l1.2 1.2M310.4 42.1l1.3 1.4M310.4 51l1.3 1.4M311 42.1l-1.2 1.2M311 51l-1.2 1.2M311.7 42.6l-1.3 1.4M311.7 51.5l-1.3 1.4M312.8 42.8l1.2 1.2M312.8 51.7l1.2 1.2M313.4 42.1l1.3 1.4M313.4 51l1.3 1.4"/>
<path d="M314 42.1l-1.2 1.2M314 51l-1.2 1.2M314.7 42.6l-1.3 1.4M314.7 51.5l-1.3 1.4M309.8 61.9l1.2 1.2M309.8 70.8l1.2 1.2M310.4 61.2l1.3 1.3M310.4 70.1l1.3 1.3M311 61.1l-1.2 1.2M311 70l-1.2 1.2M311.7 61.7l-1.3 1.3M311.7 70.6l-1.3 1.3"/>
<path d="M312.8 61.9l1.2 1.2M312.8 70.8l1.2 1.2M313.4 61.2l1.3 1.3M313.4 70.1l1.3 1.3M314 61.1l-1.2 1.2M314 70l-1.2 1.2M314.7 61.7l-1.3 1.3M314.7 70.6l-1.3 1.3M272.9 93.6l1.3 1.2M273.5 92.9l1.4 1.4M274.2 92.9l-1.3 1.2M274.9 93.4l-1.4 1.4"/>
<path d="M276 93.6l1.2 1.2M276.6 92.9l1.3 1.4M277.2 92.9l-1.2 1.2M277.9 93.4l-1.3 1.4M272.9 106.3l1.3 1.2M273.5 105.6l1.4 1.4M274.2 105.6l-1.3 1.2M274.9 106.1l-1.4 1.4M276 106.3l1.2 1.2M276.6 105.6l1.3 1.4M277.2 105.6l-1.2 1.2M277.9 106.1l-1.3 1.4"/>
<path d="M266.6 142.1l1.2-1.3 24.2 24.2-1.3 1.2zM266.6 143.4l2.5-2.6 22.9 22.9-2.6 2.5zM266.6 144.7l3.8-3.9 21.6 21.6-3.8 3.8zM266.6 147.2l6.3-6.4 19.1 19.1-6.4 6.3zM266.6 148.5l7.6-7.7 17.8 17.8-7.6 7.6zM266.6 149.7l8.9-8.9 16.5 16.6-8.9 8.8zM266.6 151l10.1-10.2 15.3 15.3-10.2 10.1zM266.6 153.5l12.7-12.7 12.7 12.7-12.7 12.7zM266.6 154.8l13.9-14 11.5 11.5-14 13.9zM266.6 156.1l15.2-15.3 10.2 10.2-15.3 15.2zM266.6 157.4l16.5-16.6 8.9 8.9-16.5 16.5zM266.6 159.9l19-19.1 6.4 6.4-19.1 19z"/>
<path d="M266.6 140.8l25.4 25.4M268 141.8l.2 .1M268.2 142.3l-.2 .2M271.7 140.8l20.3 20.4-5.1 5-20.3-20.3zM278 140.8l14 14-11.5 11.4-13.9-13.9zM284.4 140.8l7.6 7.7-17.8 17.7-7.6-7.6zM290.7 140.8l1.3 1.3-24.2 24.1-1.2-1.2zM292 140.8l-25.4 25.4M266.6 161.2l20.3-20.4 5.1 5.1-20.3 20.3zM266.6 162.4l21.6-21.6 3.8 3.9-21.6 21.5zM266.6 163.7l22.8-22.9 2.6 2.6-22.9 22.8zM69.7 228.2l1.3 1.3"/>
<path d="M70.3 227.5l1.4 1.4M71 227.5l-1.3 1.2M71.7 228.1l-1.4 1.3M72.8 228.2l1.2 1.3M73.4 227.5l1.3 1.4M74 227.5l-1.2 1.2M74.7 228.1l-1.3 1.3M24 256.4l5.1 5.1-2.6 2.5-2.5-2.5 5.1-5.1M25.3 256.4l-1.3 1.3 5.1 5.1-1.3 1.2-3.8-3.8 3.8-3.8 1.3 1.3-5.1 5.1 1.3 1.2 3.8-3.8zM28 257.3l.2 .2M28.2 257.8l-.2 .2M67.2 256.4l5.1 5.1-2.6 2.5-2.5-2.5 5.1-5.1"/>
<path d="M68.5 256.4l-1.3 1.3 5.1 5.1-1.3 1.2-3.8-3.8 3.8-3.8 1.3 1.3-5.1 5.1 1.3 1.2 3.8-3.8zM71.2 257.3l.1 .2M71.3 257.8l-.1 .2M191.7 243.5l1.2 1.2M192.2 242.8l1.4 1.3M192.9 242.7l-1.2 1.2M193.6 243.3l-1.4 1.3M194.7 243.5l1.2 1.2M195.3 242.8l1.3 1.3M195.9 242.7l-1.2 1.2M196.6 243.3l-1.3 1.3M24 276.7l1.3-1.2 3.8 3.8-1.3 1.2z"/>
<path d="M24 278l2.5-2.5 2.6 2.5-2.6 2.5zM24 275.5l5.1 5M24 264l5.1-5-2.6-2.6-2.5 2.6 5.1 5M27.8 275.5l1.3 1.2-3.8 3.8-1.3-1.2zM29.1 275.5l-5.1 5M67.2 278l2.5-2.5 2.6 2.5-2.6 2.5zM67.2 279.3l3.8-3.8 1.3 1.2-3.8 3.8zM67.2 275.5l5.1 5M67.2 264l5.1-5-2.6-2.6-2.5 2.6 5.1 5M68.5 275.5l3.8 3.8-1.3 1.2-3.8-3.8zM72.3 275.5l-5.1 5M152.3 267.8l5.1-5-2.6-2.6-2.5 2.6 5.1 5"/>
<path d="M152.3 260.2l5.1 5.1-2.6 2.5-2.5-2.5 5.1-5.1M152.3 276.7l5.1 5.1M153.5 260.2l-1.2 1.3 5.1 5.1-1.3 1.2-3.8-3.8 3.8-3.8 1.3 1.3-5.1 5.1 1.2 1.2 3.9-3.8zM153.5 276.7l3.9 3.8-1.3 1.3-3.8-3.8zM154.8 276.7l2.6 2.6-2.6 2.5-2.5-2.5zM156.1 276.7l1.3 1.3-3.9 3.8-1.2-1.3zM156.2 261.1l.2 .2M156.4 261.7l-.2 .1M157.4 276.7l-5.1 5.1"/>
</g>
<g font-size="4.6">
<text x="290.7" y="22.3">Peripheral Headers &amp; Connectors</text>
<text x="60.8" y="125.1">Switches</text>
<text x="307.2" y="132.8">Mikrobus Slot</text>
<text x="162.4" y="207.7">Battery Protection Circuit</text>
<text x="44.3" y="217.9">Power Connectors</text>
</g>
<text font-size="3.2" fill="#000080" x="316.3" y="276.7">Mikrobus Radio Carrier &amp; MCU</text>
<g font-size="2.9" fill="#a00000">
<text x="257.7" y="253.6">Pi Zero</text>
<text x="257.7" y="256.8">Board Outline</text>
</g>
<g font-size="2.9" fill="#000080">
<text x="403.9" y="276.8">1.0</text>
<text x="345.1" y="283.7">Your Company</text>
<text x="405.4" y="284.2">1/1</text>
<text x="340.1" y="289.3">2024-12-09</text>
<text x="380" y="289.2">nomdetom</text>
</g>
<g font-size="2.6" fill="#a00000">
<text x="301.6" y="273.4">TITLE:</text>
<text x="394.2" y="276.7">REV:</text>
<text x="328.2" y="283.6">Company:</text>
<text x="394" y="284">Sheet:</text>
<text x="328.2" y="289.1">Date:</text>
<text x="363.5" y="289.2">Drawn By:</text>
</g>
<g font-size="2.2" fill="#a00000">
<text x="28.6" y="3.2">1</text>
<text x="78.4" y="3.2">2</text>
<text x="128.1" y="3.2">3</text>
<text x="177.9" y="3.2">4</text>
<text x="227.7" y="3.2">5</text>
<text x="277.5" y="3.2">6</text>
<text x="327.3" y="3.2">7</text>
<text x="377.1" y="3.2">8</text>
<text x="1.5" y="28.5">A</text>
<text x="413.5" y="28.5">A</text>
<text x="1.5" y="78.2">B</text>
<text x="413.5" y="78.2">B</text>
<text x="1.5" y="128">C</text>
<text x="413.5" y="128">C</text>
<text x="1.5" y="177.8">D</text>
<text x="413.5" y="177.8">D</text>
<text x="1.5" y="227.6">E</text>
<text x="413.5" y="227.6">E</text>
<text x="28.6" y="292.5">1</text>
<text x="78.4" y="292.5">2</text>
<text x="128.1" y="292.5">3</text>
<text x="177.9" y="292.5">4</text>
<text x="227.7" y="292.5">5</text>
<text x="277.5" y="292.5">6</text>
<text x="327.3" y="292.5">7</text>
<text x="377.1" y="292.5">8</text>
</g>
<g font-size="1.8" fill="#000080">
<text x="343.5" y="32.2">OLED</text>
<text x="40" y="37.2">U22</text>
<text x="88.5" y="38.7">U2</text>
<text x="183.5" y="38.5">U21</text>
<text x="269" y="41.1">E-INK</text>
<text x="135" y="52.7">R11</text>
<text x="135" y="64.1">R12</text>
<text x="296.9" y="90.6">GPS</text>
<text x="335" y="91.9">I2C</text>
<text x="46.8" y="133.8">USR</text>
<text x="74.8" y="133.8">RST</text>
<text x="345.1" y="140.2">H1</text>
<text x="166" y="215">U23</text>
<text x="187.6" y="216.4">R14</text>
<text x="185.1" y="226.6">C14</text>
<text x="24" y="234.4">CN2</text>
<text x="67.2" y="235.6">CN3</text>
<text x="152.3" y="240.7">CN1</text>
<text x="269.1" y="240.4">U3</text>
</g>
<g font-size="1.8" fill="#00f">
<text x="343.5" y="34.6">HDR-F-2.54_1x4</text>
<text x="40" y="39.6">DW254R-11-13-85</text>
<text x="71.5" y="39.7">GND</text>
<text x="88.5" y="40.9">PRO_MICRO_NRF52840_29P</text>
<text x="142.6" y="41.7" transform="rotate(-90 142.6 41.7)">BATT</text>
<text x="183.5" y="40.8">DW254R-11-13-85</text>
<text x="329.6" y="41.6">SDA</text>
<text x="329.8" y="39">SCL</text>
<text x="27.2" y="44.3">GND</text>
<text x="27.6" y="46.6">P0.06</text>
<text x="64.4" y="47.9">P0.06</text>
<text x="111" y="47.9">BATT</text>
<text x="111" y="45.4">BATT</text>
<text x="171.1" y="47.8">BATT</text>
<text x="171.1" y="45.3">BATT</text>
<text x="250.9" y="47.9">E_INK_BUSY</text>
<text x="269" y="43.3">ZH-8AW</text>
<text x="300" y="44.3">3V3</text>
<text x="27.6" y="49.1">P0.08</text>
<text x="64.4" y="50.4">P0.08</text>
<text x="118.5" y="53">RBTN</text>
<text x="124.7" y="50.6">GND</text>
<text x="163" y="50.6">GND</text>
<text x="170.9" y="53">RBTN</text>
<text x="246.2" y="50.4">E_INK_NRST</text>
<text x="248.6" y="53">E_INK_D/C</text>
<text x="296.4" y="53.2">GND</text>
<text x="15.7" y="54.4">GND</text>
<text x="17" y="59.3">GPSRX</text>
<text x="27.3" y="56.8">RXEN</text>
<text x="52.6" y="55.7">GND</text>
<text x="64.1" y="58">RXEN</text>
<text x="123.2" y="55.7">VCC</text>
<text x="135" y="54.9">1M</text>
<text x="142.7" y="59.4">ADC</text>
<text x="162.4" y="55.7">VCC</text>
<text x="170.2" y="57.9">ADC</text>
<text x="249.8" y="55.5">E_INK_CS</text>
<text x="257.5" y="58.1">SCK</text>
<text x="17" y="64.4">GPSEN</text>
<text x="17.2" y="61.8">GPSTX</text>
<text x="53.9" y="65.7">GPSEN</text>
<text x="53.9" y="60.6">GPSRX</text>
<text x="54.1" y="63.1">GPSTX</text>
<text x="118.4" y="60.5">BUSY</text>
<text x="118.5" y="65.6">MOSI</text>
<text x="118.5" y="63.1">MISO</text>
<text x="163.3" y="60.5">BUSY</text>
<text x="163.6" y="63.1">MISO</text>
<text x="163.6" y="65.6">MOSI</text>
<text x="255.6" y="60.6">MOSI</text>
<text x="257" y="63.3">GND</text>
<text x="260.6" y="65.9">3V3</text>
<text x="300" y="63.3">3V3</text>
<text x="18.5" y="66.9">UBTN</text>
<text x="19.9" y="69.5">SCL</text>
<text x="55.3" y="68.1">UBTN</text>
<text x="56.7" y="70.7">SCL</text>
<text x="118.4" y="70.7">SCK</text>
<text x="118.5" y="68.1">CS</text>
<text x="135" y="66.4">1.5M</text>
<text x="164.5" y="70.7">SCK</text>
<text x="165.7" y="68.1">CS</text>
<text x="19.7" y="72">SDA</text>
<text x="21" y="74.6">E_INK_BUSY</text>
<text x="56.5" y="73.3">SDA</text>
<text x="57.8" y="75.8">E_INK_BUSY</text>
<text x="118.5" y="73.2">IRQ</text>
<text x="118.6" y="75.8">NRST</text>
<text x="136.3" y="77.8">GND</text>
<text x="163.1" y="75.8">NRST</text>
<text x="165" y="73.2">IRQ</text>
<text x="296.4" y="72.2">GND</text>
<text x="263.1" y="95.1">3V3</text>
<text x="296.9" y="92.8">ZH-4A_C2904937</text>
<text x="335" y="94.1">ZH-4A_C2904937</text>
<text x="283.7" y="99.9">GPSRX</text>
<text x="283.9" y="97.4">GPSTX</text>
<text x="322.9" y="101.4">SDA</text>
<text x="323.3" y="98.9">SCL</text>
<text x="85.4" y="107.3" transform="rotate(-90 85.4 107.3)">E_INK_D/C</text>
<text x="88" y="106.1" transform="rotate(-90 88 106.1)">E_INK_CS</text>
<text x="262.3" y="107.8">+5V</text>
<text x="285" y="105.2">GND</text>
<text x="323.1" y="106.5">GND</text>
<text x="324.1" y="104">3V3</text>
<text x="82.9" y="109.7" transform="rotate(-90 82.9 109.7)">E_INK_NRST</text>
<text x="46.8" y="136">TS1101S26043B</text>
<text x="74.8" y="136">TS1101S26043B</text>
<text x="30.3" y="140.5">UBTN</text>
<text x="90.4" y="140.7">RBTN</text>
<text x="345.1" y="142.5">HDR-F-2.54_2x8</text>
<text x="53.7" y="146.3">GND</text>
<text x="66.4" y="146.3">GND</text>
<text x="251.5" y="148.1">NRST</text>
<text x="253.3" y="145.7">RXEN</text>
<text x="300" y="145.6">BUSY</text>
<text x="300.1" y="148.2">IRQ</text>
<text x="326.4" y="149.3">NRST</text>
<text x="328.2" y="146.9">RXEN</text>
<text x="359.7" y="146.9">BUSY</text>
<text x="359.8" y="149.4">IRQ</text>
<text x="253.7" y="155.8">MISO</text>
<text x="254.6" y="153.3">SCK</text>
<text x="255.9" y="150.7">CS</text>
<text x="300.1" y="150.7">GPSTX</text>
<text x="300.1" y="153.2">GPSRX</text>
<text x="300.1" y="155.9">SCL</text>
<text x="329.6" y="154.6">SCK</text>
<text x="330.8" y="152">CS</text>
<text x="359.8" y="154.8">GPSRX</text>
<text x="359.8" y="152.2">GPSTX</text>
<text x="253.7" y="158.4">MOSI</text>
<text x="256.8" y="161.1">3V3</text>
<text x="297.2" y="161.1">+5V</text>
<text x="300.1" y="158.4">SDA</text>
<text x="328.7" y="159.6">MOSI</text>
<text x="328.7" y="157.1">MISO</text>
<text x="359.8" y="157.2">SCL</text>
<text x="359.8" y="159.7">SDA</text>
<text x="331.7" y="162.4">3V3</text>
<text x="356.9" y="162.4">+5V</text>
<text x="260.7" y="169.2">GND</text>
<text x="291.2" y="169.2">GND</text>
<text x="335.7" y="170.5">GND</text>
<text x="350.9" y="170.5">GND</text>
<text x="166" y="217.4">XB3306D</text>
<text x="187.6" y="218.7">100ohms</text>
<text x="202.4" y="221.9">BATT</text>
<text x="58.3" y="229.7">VCC</text>
<text x="80" y="229.7">3V3</text>
<text x="147.7" y="232.7">GND</text>
<text x="185.1" y="229">0.1u</text>
<text x="191" y="232.1">BATTN</text>
<text x="24" y="236.9">B2B-PH-K-K(LF)(SN)</text>
<text x="67.2" y="238.2">B2B-PH-K-K(LF)(SN)</text>
<text x="34.3" y="242.4">+5V</text>
<text x="77.5" y="242.4">3V3</text>
<text x="152.3" y="243.3">B2B-PH-K-K(LF)(SN)</text>
<text x="205" y="244.8">BATTN</text>
<text x="269.1" y="242.6">PI ZERO BOARD OUTLINE</text>
<text x="30.9" y="250.5">GND</text>
<text x="74" y="250.5">GND</text>
<text x="165.6" y="247.3">BATT</text>
<text x="172" y="249.8">BATTN</text>
<text x="185.8" y="250.5">GND</text>
<text x="284.9" y="257.8">GND</text>
<text x="34.3" y="260.2">+5V</text>
<text x="77.5" y="260.2">3V3</text>
<text x="165.6" y="263.8">BATT</text>
<text x="30.9" y="268.3">GND</text>
<text x="74" y="268.3">GND</text>
<text x="172" y="266.3">BATTN</text>
<text x="36.8" y="278">+5V</text>
<text x="80" y="278">3V3</text>
<text x="168.1" y="279">BATT</text>
<text x="174.5" y="281.6">BATTN</text>
<text x="33.4" y="286">GND</text>
<text x="76.6" y="286">GND</text>
</g>
<g font-size="1.8" fill="#999">
<text x="310.3" y="38.9">3V1</text>
<text x="310.3" y="41.2">Jumper</text>
<text x="310.3" y="47.7">GND1</text>
<text x="310.3" y="50">Jumper</text>
<text x="310.3" y="57.9">3V2</text>
<text x="310.3" y="60.2">Jumper</text>
<text x="310.3" y="66.8">GND2</text>
<text x="310.3" y="69.1">Jumper</text>
<text x="273.4" y="89.7">3V4</text>
<text x="273.4" y="92">Jumper</text>
<text x="273.4" y="102.4">5V1</text>
<text x="273.4" y="104.7">Jumper</text>
<text x="277.8" y="137.6">U1</text>
<text x="271.7" y="143.4">mikroBUS-</text>
<text x="277.8" y="140">MIKROBUS_SLOT</text>
<text x="265.4" y="144.4">1</text>
<text x="265.4" y="147">2</text>
<text x="265.4" y="149.5">3</text>
<text x="267.5" y="145.7">AN</text>
<text x="267.5" y="148.2">RST</text>
<text x="286.5" y="145.7">PWM</text>
<text x="288.1" y="148.2">INT</text>
<text x="292.1" y="149.5">14</text>
<text x="292.1" y="147">15</text>
<text x="292.1" y="144.4">16</text>
<text x="265.4" y="152">4</text>
<text x="265.4" y="154.6">5</text>
<text x="267.5" y="150.8">CS</text>
<text x="267.5" y="153.3">SCK</text>
<text x="267.5" y="155.9">MISO</text>
<text x="287.4" y="155.9">SCL</text>
<text x="288.5" y="150.8">RX</text>
<text x="288.7" y="153.3">TX</text>
<text x="292.1" y="154.6">12</text>
<text x="292.1" y="152">13</text>
<text x="265.4" y="157.1">6</text>
<text x="265.4" y="159.7">7</text>
<text x="267.5" y="158.4">MOSI</text>
<text x="267.5" y="160.9">+3v3</text>
<text x="276.7" y="157.3">Slot</text>
<text x="287.2" y="158.4">SDA</text>
<text x="287.7" y="160.9">+5V</text>
<text x="292.1" y="159.7">10</text>
<text x="292.1" y="157.1">11</text>
<text x="265.4" y="162.2">8</text>
<text x="267.5" y="163.5">GND</text>
<text x="286.9" y="163.5">GND</text>
<text x="292.1" y="162.2">9</text>
<text x="70.2" y="224.3">PM3VEN</text>
<text x="70.2" y="226.6">Jumper</text>
<text x="192.1" y="239.5">BPC-BYPASS</text>
<text x="192.1" y="241.8">Jumper</text>
<text x="26.2" y="253.4">5VIN</text>
<text x="29" y="256">ZH-2AW_C2904953</text>
<text x="68.4" y="253.4">3V3IN</text>
<text x="70.9" y="256">ZH-2AW_C2904953</text>
<text x="153.8" y="256">BAT</text>
<text x="27.1" y="260">1</text>
<text x="27.1" y="262.5">2</text>
<text x="29.2" y="258.7">1</text>
<text x="29.2" y="261.3">2</text>
<text x="70.3" y="260">1</text>
<text x="70.3" y="262.5">2</text>
<text x="72.4" y="258.7">1</text>
<text x="72.4" y="261.3">2</text>
<text x="155.4" y="263.8">1</text>
<text x="157.2" y="258.5">ZH-2AW_C2904953</text>
<text x="157.5" y="262.5">1</text>
<text x="155.4" y="266.3">2</text>
<text x="157.5" y="265.1">2</text>
<text x="24" y="271.2">5V</text>
<text x="24" y="273.7">ZH1.5-2A</text>
<text x="67.2" y="271.2">3V3</text>
<text x="67.2" y="273.7">ZH1.5-2A</text>
<text x="152.3" y="272.5">BATT1</text>
<text x="152.3" y="275">ZH1.5-2A</text>
<text x="27.5" y="277.5">1</text>
<text x="27.5" y="280.1">2</text>
<text x="30.4" y="276.5">1</text>
<text x="30.4" y="279">2</text>
<text x="70.7" y="277.5">1</text>
<text x="70.7" y="280.1">2</text>
<text x="73.5" y="276.5">1</text>
<text x="73.5" y="279">2</text>
<text x="155.8" y="278.8">1</text>
<text x="155.8" y="281.3">2</text>
<text x="158.6" y="277.8">1</text>
<text x="158.6" y="280.3">2</text>
</g>
<g font-size="1.8">
<text x="345" y="38.5">1</text>
<text x="345" y="41.6">2</text>
<text x="39.4" y="42.8">1</text>
<text x="39.4" y="45.4">2</text>
<text x="39.4" y="47.9">3</text>
<text x="41.5" y="44.1">1</text>
<text x="41.5" y="46.6">2</text>
<text x="77.3" y="46.5">2</text>
<text x="77.3" y="44">1</text>
<text x="80.6" y="47.5">P0.06</text>
<text x="80.6" y="45">GND</text>
<text x="94" y="47.5">BATIN</text>
<text x="94" y="45">BATIN</text>
<text x="101.7" y="46.5">25</text>
<text x="101.7" y="44">26</text>
<text x="182.9" y="44.1">1</text>
<text x="182.9" y="46.6">2</text>
<text x="185" y="45.4">1</text>
<text x="185" y="47.9">2</text>
<text x="269.2" y="46.6">1</text>
<text x="271.3" y="47.9">1</text>
<text x="345" y="44.1">3</text>
<text x="345" y="46.6">4</text>
<text x="39.4" y="50.4">4</text>
<text x="39.4" y="53">5</text>
<text x="41.5" y="49.2">3</text>
<text x="41.5" y="51.7">4</text>
<text x="77.3" y="49.1">3</text>
<text x="77.3" y="51.6">4</text>
<text x="80.6" y="50.1">P0.08</text>
<text x="80.6" y="52.6">GND</text>
<text x="95.3" y="50.1">GND</text>
<text x="95.7" y="52.6">RST</text>
<text x="101.7" y="49.1">24</text>
<text x="101.7" y="51.6">23</text>
<text x="182.9" y="49.2">3</text>
<text x="182.9" y="51.7">4</text>
<text x="185" y="50.4">3</text>
<text x="185" y="53">4</text>
<text x="269.2" y="49.2">2</text>
<text x="269.2" y="51.7">3</text>
<text x="271.3" y="50.4">2</text>
<text x="271.3" y="53">3</text>
<text x="39.4" y="55.5">6</text>
<text x="39.4" y="58.1">7</text>
<text x="41.5" y="54.3">5</text>
<text x="41.5" y="56.8">6</text>
<text x="41.5" y="59.3">7</text>
<text x="77.3" y="54.1">5</text>
<text x="77.3" y="56.7">6</text>
<text x="77.3" y="59.2">7</text>
<text x="80.6" y="55.2">GND</text>
<text x="80.6" y="57.7">P0.17</text>
<text x="92.5" y="55.2">3.3v Out</text>
<text x="94.6" y="57.7">P0.31</text>
<text x="101.7" y="54.1">22</text>
<text x="101.7" y="56.7">21</text>
<text x="101.7" y="59.2">20</text>
<text x="182.9" y="54.3">5</text>
<text x="182.9" y="56.8">6</text>
<text x="182.9" y="59.3">7</text>
<text x="185" y="55.5">5</text>
<text x="185" y="58.1">6</text>
<text x="269.2" y="54.3">4</text>
<text x="269.2" y="56.8">5</text>
<text x="269.2" y="59.3">6</text>
<text x="271.3" y="55.5">4</text>
<text x="271.3" y="58.1">5</text>
<text x="38.3" y="65.7">10</text>
<text x="39.4" y="60.6">8</text>
<text x="39.4" y="63.1">9</text>
<text x="41.5" y="61.9">8</text>
<text x="41.5" y="64.4">9</text>
<text x="77.3" y="61.8">8</text>
<text x="77.3" y="64.3">9</text>
<text x="80.6" y="60.2">P0.20</text>
<text x="80.6" y="62.8">P0.22</text>
<text x="80.6" y="65.3">P0.24</text>
<text x="94.6" y="65.3">P1.15</text>
<text x="94.6" y="60.2">P0.29</text>
<text x="94.6" y="62.8">P0.02</text>
<text x="101.7" y="64.3">18</text>
<text x="101.7" y="61.8">19</text>
<text x="182.9" y="61.9">8</text>
<text x="182.9" y="64.4">9</text>
<text x="185" y="60.6">7</text>
<text x="185" y="63.1">8</text>
<text x="185" y="65.7">9</text>
<text x="269.2" y="61.9">7</text>
<text x="269.2" y="64.4">8</text>
<text x="271.3" y="60.6">6</text>
<text x="271.3" y="63.1">7</text>
<text x="271.3" y="65.7">8</text>
<text x="38.3" y="68.2">11</text>
<text x="38.3" y="70.8">12</text>
<text x="41.5" y="67">10</text>
<text x="41.5" y="69.5">11</text>
<text x="76.3" y="71.9">12</text>
<text x="76.3" y="66.8">10</text>
<text x="76.3" y="69.4">11</text>
<text x="80.6" y="67.9">P1.00</text>
<text x="80.6" y="70.4">P0.11</text>
<text x="94.6" y="67.9">P1.13</text>
<text x="94.6" y="70.4">P1.11</text>
<text x="101.7" y="66.8">17</text>
<text x="101.7" y="69.4">16</text>
<text x="101.7" y="71.9">15</text>
<text x="181.8" y="67">10</text>
<text x="181.8" y="69.5">11</text>
<text x="185" y="68.2">10</text>
<text x="185" y="70.8">11</text>
<text x="38.3" y="73.3">13</text>
<text x="41.5" y="72">12</text>
<text x="41.5" y="74.6">13</text>
<text x="76.3" y="74.5">13</text>
<text x="80.6" y="72.9">P1.04</text>
<text x="80.6" y="75.5">P1.06</text>
<text x="94.6" y="75.5">P0.09</text>
<text x="94.6" y="72.9">P0.10</text>
<text x="101.7" y="74.5">14</text>
<text x="181.8" y="72">12</text>
<text x="181.8" y="74.6">13</text>
<text x="185" y="73.3">12</text>
<text x="185" y="75.8">13</text>
<text x="82.7" y="82" transform="rotate(-90 82.7 82)">P1.01</text>
<text x="85.3" y="82" transform="rotate(-90 85.3 82)">P1.02</text>
<text x="87.8" y="82" transform="rotate(-90 87.8 82)">P1.07</text>
<text x="81.7" y="86.4" transform="rotate(-90 81.7 86.4)">27</text>
<text x="84.2" y="86.4" transform="rotate(-90 84.2 86.4)">28</text>
<text x="86.8" y="86.4" transform="rotate(-90 86.8 86.4)">29</text>
<text x="297.2" y="96.2">1</text>
<text x="297.2" y="98.7">2</text>
<text x="297.2" y="101.2">3</text>
<text x="299.3" y="97.4">1</text>
<text x="299.3" y="100">2</text>
<text x="335.3" y="97.4">1</text>
<text x="335.3" y="100">2</text>
<text x="337.4" y="98.7">1</text>
<text x="337.4" y="101.2">2</text>
<text x="297.2" y="103.8">4</text>
<text x="299.3" y="102.5">3</text>
<text x="299.3" y="105.1">4</text>
<text x="335.3" y="102.5">3</text>
<text x="335.3" y="105.1">4</text>
<text x="337.4" y="103.8">3</text>
<text x="337.4" y="106.3">4</text>
<text x="44.6" y="139.3">1</text>
<text x="47.4" y="140.4">1</text>
<text x="50.4" y="140.4">2</text>
<text x="53.2" y="139.3">2</text>
<text x="72.5" y="139.3">1</text>
<text x="75.3" y="140.4">1</text>
<text x="78.3" y="140.4">2</text>
<text x="81.2" y="139.3">2</text>
<text x="342.8" y="146.7">1</text>
<text x="342.8" y="149.2">3</text>
<text x="349.4" y="146.7">2</text>
<text x="349.4" y="149.2">4</text>
<text x="342.8" y="151.8">5</text>
<text x="342.8" y="154.3">7</text>
<text x="349.4" y="151.8">6</text>
<text x="349.4" y="154.3">8</text>
<text x="342.8" y="156.9">9</text>
<text x="342.8" y="159.4">11</text>
<text x="342.8" y="161.9">13</text>
<text x="348.3" y="156.9">10</text>
<text x="348.3" y="159.4">12</text>
<text x="348.3" y="161.9">14</text>
<text x="342.8" y="164.5">15</text>
<text x="348.3" y="164.5">16</text>
<text x="172" y="221.6">VDD</text>
<text x="177.7" y="220.6">2</text>
<text x="156.3" y="225.7">1</text>
<text x="159.1" y="226.7">vm-circuit_ground</text>
<text x="172.7" y="231.8">bat-</text>
<text x="177.7" y="230.8">3</text>
<text x="27.1" y="242.2">1</text>
<text x="27.1" y="244.8">2</text>
<text x="29.2" y="240.9">1</text>
<text x="29.2" y="243.5">2</text>
<text x="70.3" y="242.2">1</text>
<text x="70.3" y="244.8">2</text>
<text x="72.4" y="240.9">1</text>
<text x="72.4" y="243.5">2</text>
<text x="155.4" y="247.3">1</text>
<text x="155.4" y="249.8">2</text>
<text x="157.5" y="246">1</text>
<text x="157.5" y="248.6">2</text>
<text x="281.5" y="251.9">1</text>
<text x="284.4" y="250.8">1</text>
</g>
</svg>
